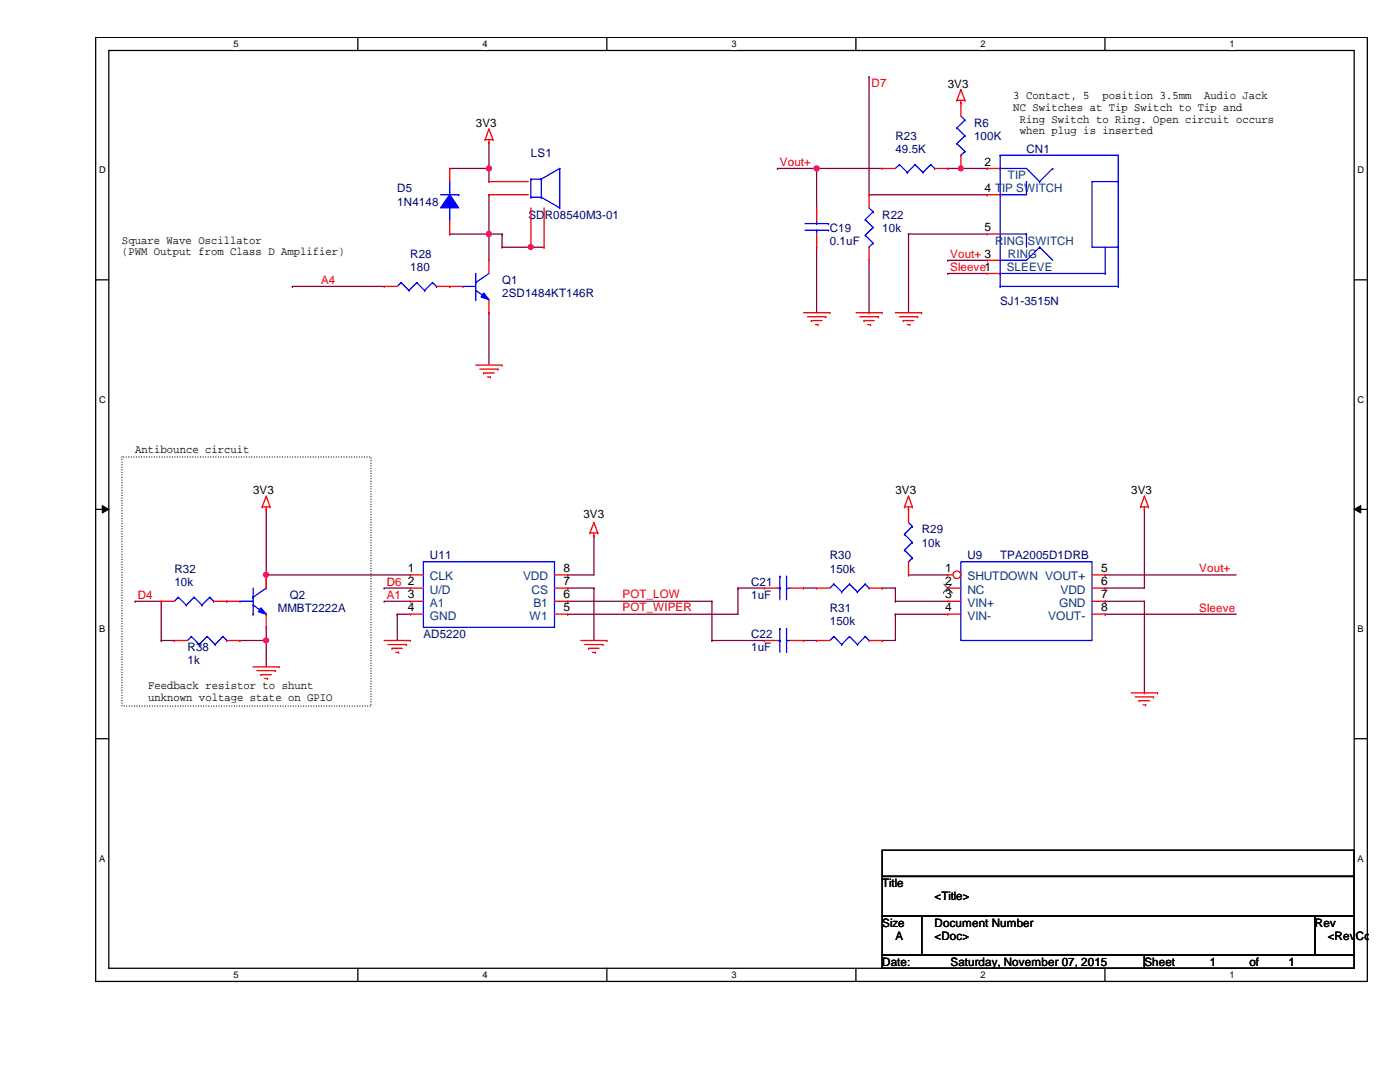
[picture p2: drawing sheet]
<svg xmlns="http://www.w3.org/2000/svg" width="279mm" height="216mm" viewBox="0 0 279 216" stroke-linecap="round" stroke-linejoin="round" font-family="sans-serif">
<path d="M19.1 7.5h253.8v188.3h-253.8zM21.7 10.1h248.6v183.1h-248.6z" fill="none" stroke="#000" stroke-width=".25"/>
<g fill="#fff">
<path d="M46.6 7.7h1v2.1h-1z"/>
<path d="M46.6 193.5h1v2.1h-1z"/>
</g>
<path d="M71.4 7.5v2.6M71.4 193.2v2.6" fill="none" stroke="#000" stroke-width=".25"/>
<g fill="#fff">
<path d="M96.3 7.7h1v2.1h-1z"/>
<path d="M96.3 193.5h1v2.1h-1z"/>
</g>
<path d="M121.1 7.5v2.6M121.1 193.2v2.6" fill="none" stroke="#000" stroke-width=".25"/>
<g fill="#fff">
<path d="M146 7.7h1v2.1h-1z"/>
<path d="M146 193.5h1v2.1h-1z"/>
</g>
<path d="M170.8 7.5v2.6M170.8 193.2v2.6" fill="none" stroke="#000" stroke-width=".25"/>
<g fill="#fff">
<path d="M195.7 7.7h1v2.1h-1z"/>
<path d="M195.7 193.5h1v2.1h-1z"/>
</g>
<path d="M220.5 7.5v2.6M220.5 193.2v2.6" fill="none" stroke="#000" stroke-width=".25"/>
<g fill="#fff">
<path d="M245.4 7.7h1v2.1h-1z"/>
<path d="M245.4 193.5h1v2.1h-1z"/>
<path d="M19.8 32.9h1.3v2.1h-1.3z"/>
<path d="M270.9 32.9h1.3v2.1h-1.3z"/>
<path d="M19.8 78.7h1.3v2.1h-1.3z"/>
<path d="M270.9 78.7h1.3v2.1h-1.3z"/>
</g>
<path d="M19.1 55.8h2.6M270.3 55.8h2.6" fill="none" stroke="#000" stroke-width=".25"/>
<g fill="#fff">
<path d="M19.8 124.5h1.2v2.1h-1.2z"/>
<path d="M270.9 124.5h1.3v2.1h-1.3z"/>
</g>
<path d="M19.1 101.6h2.6M270.3 101.6h2.6" fill="none" stroke="#000" stroke-width=".25"/>
<path d="M20.4 100.9l1.3 .7-1.3 .8zM270.3 101.6l1.3-.7v1.5z" fill="#000"/>
<path d="M20.4 100.9l1.3 .7-1.3 .8zM270.3 101.6l1.3-.7v1.5z" fill="none" stroke="#000" stroke-width=".2"/>
<g fill="#fff">
<path d="M19.8 170.3h1.2v2h-1.2z"/>
<path d="M270.9 170.3h1.3v2h-1.3z"/>
</g>
<path d="M19.1 147.4h2.6M270.3 147.4h2.6" fill="none" stroke="#000" stroke-width=".25"/>
<path d="M24.3 91.2h49.7v49.7h-49.7z" fill="none" stroke="#000" stroke-width=".25" stroke-dasharray="0 .5"/>
<path d="M89.7 33.6h.1M89.7 33.6h7.9M97.6 38.9h.1M97.6 33.6h.1M97.6 28.4h.1M97.6 28.4v7.8M97.6 38.9v13M89.7 46.7h.1M89.7 46.7h7.9M97.6 46.7h.1M97.6 62.4h.1M97.6 62.4v10.5" fill="none" stroke="#800040" stroke-width=".25"/>
<circle cx="97.6" cy="33.6" r=".51" fill="#f0f"/>
<circle cx="97.6" cy="33.6" r=".51" fill="none" stroke="#f0f" stroke-width=".25"/>
<g fill="none" stroke="#800040" stroke-width=".25">
<path d="M173.4 15.3h.1M173.4 15.3v23.6M155.2 33.6h.1M155.2 33.6h20.9M163 33.6h.1M58.3 57.1h.1M58.3 57.1h18.4M113.3 120h.1M113.3 120h28.8M142.1 120h.1M142.1 120v7.8M147.3 117.3h.1"/>
<path d="M147.3 117.3h5.2M160.4 117.3h.1M160.4 117.3h2.6M176.1 117.3h.1M176.1 117.3h2.6M178.7 117.3h.1M178.7 120h.1M178.7 120h10.4M178.7 117.3v2.7M181.3 114.7h.1M181.3 114.7h7.8M220.6 117.3h.1"/>
<path d="M220.6 120h.1M220.6 114.7h.1M220.6 114.7h26.1M220.6 120h7.8v18.3M228.4 101.6h.1M228.4 101.6v15.7h-7.8M142.1 127.8h.1M142.1 127.8h10.4M160.4 127.8h.1M160.4 127.8h2.6M176.1 127.8h.1M178.7 122.6h.1"/>
<path d="M178.7 122.6h10.4M178.7 122.6v5.2h-2.6M220.6 122.6h.1M220.6 122.6h26.1M228.4 138.3h.1"/>
</g>
<circle cx="163" cy="33.6" r=".51" fill="#f0f"/>
<circle cx="163" cy="33.6" r=".51" fill="none" stroke="#f0f" stroke-width=".25"/>
<path d="M163 33.6h.1M163 33.6v7.9M189.1 33.6h.1M189.1 33.6h7.9M197 33.6h.1" fill="none" stroke="#800040" stroke-width=".25"/>
<circle cx="191.7" cy="33.6" r=".5" fill="#f0f"/>
<circle cx="191.7" cy="33.6" r=".5" fill="none" stroke="#f0f" stroke-width=".25"/>
<g fill="none" stroke="#800040" stroke-width=".25">
<path d="M173.4 38.9h23.6M197 38.9h.1M97.6 46.7h.1M97.6 46.7h2.6M163 49.3h.1M163 49.3v13.1M173.4 51.9v10.5M181.3 46.7h.1M181.3 46.7h15.7M181.3 46.7v15.7M189.1 51.9h.1M189.1 54.6h.1"/>
<path d="M189.1 51.9h7.9M189.1 54.6h7.9M173.4 62.4h.1M76.7 120h.1M76.7 117.3h.1M76.7 120h5.2M76.7 117.3h5.2M113.3 114.7h.1M113.3 117.3h.1M113.3 117.3h5.2M118.5 106.9h.1M118.5 117.3h.1"/>
<path d="M118.5 106.9v7.8h-5.2M118.5 117.3v10.5M147.3 117.3h.1M147.3 117.3v5.3h-34M79.3 122.6h.1M79.3 122.6v5.2M79.3 122.6h2.6M113.3 122.6h.1"/>
</g>
<circle cx="97.6" cy="46.7" r=".51" fill="#f0f"/>
<circle cx="97.6" cy="46.7" r=".51" fill="none" stroke="#f0f" stroke-width=".25"/>
<path d="M100.2 49.3h.1M100.2 49.3h8.4M108.6 49.3h.1" fill="none" stroke="#800040" stroke-width=".25"/>
<circle cx="105.9" cy="49.3" r=".49" fill="#f0f"/>
<circle cx="105.9" cy="49.3" r=".49" fill="none" stroke="#f0f" stroke-width=".25"/>
<path d="M100.2 46.7h.1M100.2 46.7v2.6M53.1 127.8h.1M53.1 125.2v2.6" fill="none" stroke="#800040" stroke-width=".25"/>
<circle cx="53.1" cy="127.8" r=".5" fill="#f0f"/>
<circle cx="53.1" cy="127.8" r=".5" fill="none" stroke="#f0f" stroke-width=".25"/>
<path d="M27 120h.1M27 120h5.2M53.1 114.7h.1M53.1 101.6v13.1" fill="none" stroke="#800040" stroke-width=".25"/>
<circle cx="53.1" cy="114.7" r=".5" fill="#f0f"/>
<circle cx="53.1" cy="114.7" r=".5" fill="none" stroke="#f0f" stroke-width=".25"/>
<path d="M32.2 120v7.8M53.1 117.3h.1M81.9 114.7h.1M81.9 114.7h-28.8v2.6M32.2 127.8h.1M32.2 127.8h2.6M34.8 127.8h.1M47.9 127.8h.1M47.9 127.8h5.2M53.1 127.8h.1M53.1 127.8v5.3" fill="none" stroke="#800040" stroke-width=".25"/>
<g fill="none" stroke="#f00" stroke-width=".25">
<path d="M191.8 17.9h.1M191.8 17.9l-.8 2.1M191.8 17.9l.8 2.1M96.8 27.9h.1M96.8 27.9h1.6M97.6 28.4h.1M97.6 25.8h.1M97.6 36.2h.1M97.6 38.9h.1M97.6 27.9v.5M97.6 25.8l-.8 2.1M97.6 25.8l.8 2.1"/>
<path d="M97.6 36.2h7.9M97.6 38.9h7.9M98.4 27.9h.1M191 20h.1M191 20h1.6M191.8 20.5h.1M191.8 20v.5M192.6 20h.1M76.7 57.1h.1M76.7 57.1h2.6M87.1 57.1h2.6M89.7 57.1h.1"/>
<path d="M106 49.3h.1M106 41.5v7.8M108.6 49.3h.1M108.6 41.5v7.8M95 72.9h5.2M95.8 73.7h3.6M96.5 74.4h.1M96.5 74.4h2.1M97.3 75.2h.5M97.8 75.2h.1M99.4 73.7h.1M100.2 72.9h.1"/>
<path d="M160.4 62.4h5.2M161.2 63.2h3.6M161.9 64h.1M161.9 64h2.1M162.7 64.8h.5M163.2 64.8h.1M164.8 63.2h.1M165.6 62.4h.1M170.9 62.4h5.2M171.6 63.2h3.7M172.4 64h.1M172.4 64h2.1"/>
<path d="M173.2 64.8h.5M173.7 64.8h.1M175.3 63.2h.1M176.1 62.4h.1M178.7 62.4h5.2M179.5 63.2h3.6M180.3 64h.1M180.3 64h2.1M181.1 64.8h.5M181.6 64.8h.1M183.1 63.2h.1M183.9 62.4h.1"/>
<path d="M53.1 99h.1M53.1 99l-.8 2.1M53.1 99l.8 2.1M181.3 99h.1M181.3 99l-.8 2.1M181.3 99l.8 2.1M228.4 99h.1M228.4 99l-.8 2.1M228.4 99l.8 2.1M52.3 101.1h.1M52.3 101.1h1.6M53.1 101.6h.1"/>
<path d="M53.1 101.1v.5M53.9 101.1h.1M117.7 106.3h.1M117.7 106.3h1.6M118.5 106.9h.1M118.5 104.3h.1M118.5 106.3v.6M118.5 104.3l-.8 2M118.5 104.3l.8 2M119.3 106.3h.1M180.5 101.1h.1M180.5 101.1h1.6"/>
<path d="M181.3 101.6h.1M181.3 101.1v.5M182.1 101.1h.1M227.6 101.1h.1M227.6 101.1h1.6M228.4 101.6h.1M228.4 101.1v.5M229.2 101.1h.1M50.5 133.1h5.2M51.3 133.8h3.6M52.1 134.6h.1M52.1 134.6h2"/>
<path d="M52.8 135.4h.6M53.4 135.4h.1M54.9 133.8h.1M55.7 133.1h.1M76.7 127.8h5.2M77.4 128.6h3.7M78.2 129.4h.1M78.2 129.4h2.1M79 130.2h.5M79.5 130.2h.1M81.1 128.6h.1M81.9 127.8h.1"/>
<path d="M115.9 127.8h5.2M116.7 128.6h3.7M117.5 129.4h.1M117.5 129.4h2M118.2 130.2h.6M118.8 130.2h.1M120.4 128.6h.1M121.1 127.8h.1M225.8 138.3h5.2M226.6 139.1h3.6M227.3 139.8h.1M227.3 139.8h2.1"/>
<path d="M230.2 139.1h.1M231 138.3h.1M228.1 140.6h.5M228.6 140.6h.1"/>
</g>
<path d="M176.1 169.7h94.2v5.2h-94.2zM176.1 174.9h94.2v7.9h-94.2zM176.1 182.8h7.8v7.8h-7.8zM176.1 190.6h52.3v2.6h-52.3zM183.9 182.8h78.5v7.8h-78.5zM228.4 190.6h41.9v2.6h-41.9zM262.4 182.8h7.9v7.8h-7.9z" fill="none" stroke="#000" stroke-width=".25"/>
<g fill="none" stroke="#00f" stroke-width=".25">
<path d="M106 35.7h.1M106 39.4h.1M106 35.7h2M106 35.7v3.7M106 39.4h2M108 39.4h.1M108 35.7h.1M108 39.4l3.7 2.1M108 35.7v3.7M111.7 33.6h.1M111.7 33.6l-3.7 2.1M111.7 33.6v7.9"/>
<path d="M80.1 56.4h.1M80.1 56.4l-.8 .7M80.1 56.4l1.5 1.6M81.6 58h.1M83.2 56.4h.1M83.2 56.4l-1.6 1.6M83.2 56.4l1.6 1.6M84.8 58h.1M86.3 56.4h.1M86.3 56.4l-1.5 1.6M86.3 56.4l.8 .7M87.1 57.1h.1"/>
<path d="M111.7 41.5h.1M191.8 112.1h26.1v15.7h-26.1z"/>
</g>
<circle cx="191" cy="114.7" r=".75" fill="#fff"/>
<g fill="none" stroke="#f00" stroke-width=".25">
<path d="M173.4 38.9h.1M173.4 38.9v2.6M191.8 20.5h.1M191.8 33.6h.1M191.8 20.5v2.7M191.8 31v2.6M197 33.6h.1M197 38.9h.1M197 33.6h2.6M197 38.9h2.6M173.4 51.9h.1M173.4 49.3v2.6"/>
<path d="M197 54.6h.1M197 51.9h.1M197 46.7h.1M197 54.6h2.6M197 51.9h2.6M197 46.7h2.6M81.9 114.7h.1M81.9 117.3h.1M81.9 120h.1M81.9 114.7h2.6M81.9 117.3h2.6M81.9 120h2.6"/>
<path d="M110.7 114.7h2.6M110.7 117.3h2.6M110.7 120h2.6M113.3 120h.1M113.3 117.3h.1M113.3 114.7h.1M152.5 117.3h.1M152.5 117.3h2.7M157.8 117.3h2.6M160.4 117.3h.1M163 117.3h.1M163 117.3h2.6"/>
<path d="M173.4 117.3h2.7M176.1 117.3h.1M181.3 101.6h.1M181.3 114.7h.1M181.3 101.6v2.7M181.3 112.1v2.6M189.1 114.7h.1M189.1 117.3h.1M189.1 120h.1M189.1 114.7h1.1M189.1 117.3h2.7M189.1 120h2.7"/>
<path d="M217.9 114.7h2.7M217.9 117.3h2.7M217.9 120h2.7M220.6 114.7h.1M220.6 117.3h.1M220.6 120h.1M81.9 122.6h.1M81.9 122.6h2.6M110.7 122.6h2.6M113.3 122.6h.1M189.1 122.6h.1M189.1 122.6h2.7"/>
<path d="M217.9 122.6h2.7M220.6 122.6h.1"/>
<circle cx="191" cy="114.7" r=".75"/>
</g>
<path d="M188.3 118.2h.1M188.3 116.5l1.7 1.7M189.9 116.5l-1.6 1.7M190 118.2h.1" fill="none" stroke="#804000" stroke-width=".2"/>
<g fill="none" stroke="#00f" stroke-width=".25">
<path d="M87.9 38.9h3.7M89.7 36.2h.1M89.7 36.2v2.7M91.6 38.9h.1M191 25.5h.1M191 28.7h.1M191 25.5l1.6 1.6M191 28.7l1.6 1.5M191.8 31h.1M191.8 23.2l.8 .8M192.6 24h.1M192.6 27.1h.1"/>
<path d="M192.6 30.2h.1M192.6 24l-1.6 1.5M192.6 27.1l-1.6 1.6M192.6 30.2l-.8 .8M199.6 33.6h.1M199.6 38.9h.1M199.6 31h.1M199.6 33.6h5.3l2.6 2.6M199.6 31h23.6M199.6 31v26.1M204.9 36.2h.1M204.9 36.2v2.7h-5.3"/>
<path d="M207.5 36.2h.1M210.1 33.6h.1M210.1 33.6l-2.6 2.6M217.9 36.2h5.3v13.1h-5.3zM223.2 31h.1M223.2 31v26.1M89.7 41.5h.1M89.7 41.5v2.6M172.7 43.8h.1M172.7 46.9h.1M172.7 43.8l1.5 1.6M172.7 46.9l1.5 1.6"/>
<path d="M173.4 49.3h.1M173.4 41.5l.8 .7M174.2 42.2h.1M174.2 45.4h.1M174.2 48.5h.1M174.2 42.2l-1.5 1.6M174.2 45.4l-1.5 1.5M174.2 48.5l-.8 .8M199.6 54.6h.1M199.6 51.9h.1M199.6 46.7h.1M199.6 57.1h.1"/>
<path d="M199.6 54.6h21M199.6 46.7h5.3M199.6 57.1h23.6M204.9 46.7h.1M204.9 46.7v2.6M207.5 49.3h.1M207.5 49.3l2.6 2.6M207.5 49.3l-2.6 2.6h-5.3M220.6 54.6h.1M220.6 49.3v5.3M223.2 57.1h.1M84.5 112.1h26.2v13.1h-26.2z"/>
<path d="M155.2 117.3h.5M155.7 117.3h.1M155.7 115h.1M155.7 115v4.7M157 115h.1M157 117.3h.1M157 117.3h.8M157 115v4.7M166.4 116.5h.1M166.4 116.5l-.8 .8M166.4 116.5l1.6 1.6M168 118.1h.1"/>
<path d="M169.5 116.5h.1M169.5 116.5l-1.5 1.6M169.5 116.5l1.6 1.6M171.1 118.1h.1M172.7 116.5h.1M172.7 116.5l-1.6 1.6M172.7 116.5l.7 .8M173.4 117.3h.1M180.5 106.6h.1M180.5 109.8h.1M180.5 106.6l1.6 1.6M180.5 109.8l1.6 1.5"/>
<path d="M181.3 112.1h.1M181.3 104.3l.8 .7M182.1 105h.1M182.1 108.2h.1M182.1 111.3h.1M182.1 105l-1.6 1.6M182.1 108.2l-1.6 1.6M182.1 111.3l-.8 .8"/>
</g>
<path d="M89.7 38.9l1.9 2.6h-3.7z" fill-rule="evenodd" fill="#00f"/>
<g fill="none" stroke="#00f" stroke-width=".25">
<path d="M89.7 38.9l1.9 2.6h-3.7zM47.9 120h.1M47.9 120h2.6M50.5 119.2h.1M50.5 117.3v5.3M53.1 117.3l-2.6 1.9M50.5 122.6h.1M50.5 120.7l2.6 1.9M53.1 122.6h.1M166.4 127h.1M166.4 127l-.8 .8M166.4 127l1.6 1.6"/>
<path d="M168 128.6h.1M169.5 127h.1M169.5 127l-1.5 1.6M169.5 127l1.6 1.6M171.1 128.6h.1M172.7 127h.1M172.7 127l-1.6 1.6M172.7 127l.7 .8M173.4 127.8h.1"/>
</g>
<path d="M89.7 33.6h.1M89.7 33.6v2.6M89.7 46.7h.1M89.7 44.1v2.6M163 127.8h.1M163 127.8h2.6M173.4 127.8h2.7M176.1 127.8h.1" fill="none" stroke="#f00" stroke-width=".25"/>
<path d="M52.1 121.3l1 1.3-1.5-.6z" fill="#00f"/>
<g fill="none" stroke="#00f" stroke-width=".25">
<path d="M179.5 32.9h.1M179.5 32.9l-.8 .7M179.5 32.9l1.6 1.5M181.1 34.4h.1M182.6 32.9h.1M182.6 32.9l-1.5 1.5M182.6 32.9l1.6 1.5M184.2 34.4h.1M185.8 32.9h.1M185.8 32.9l-1.6 1.5M185.8 32.9l.7 .7M186.5 33.6h.1"/>
<path d="M92.4 57.1h.1M92.4 57.1h2.6M95 56.4h.1M95 59.8h.1M95 58l2.6 1.8M95 54.6v5.2M97.6 59.8h.1M97.6 54.6l-2.6 1.8M160.7 45.9h4.7M160.7 44.6h4.7M163 44.6h.1M163 45.9h.1"/>
<path d="M163 44.1v.5M163 45.9v.8M165.4 45.9h.1M165.4 44.6h.1M52.1 121.3l1 1.3-1.5-.6zM155.2 127.8h.5M155.7 127.8h.1M155.7 125.4h.1M155.7 125.4v4.8M157 125.4h.1M157 127.8h.1M157 127.8h.8"/>
<path d="M157 125.4v4.8"/>
</g>
<g fill="none" stroke="#f00" stroke-width=".25">
<path d="M176.1 33.6h.1M176.1 33.6h2.6M186.5 33.6h2.6M189.1 33.6h.1M163 41.5h.1M163 49.3h.1M163 41.5v2.6M163 46.7v2.6M45.3 120h.1M45.3 120h2.6M53.1 114.7h.1M53.1 114.7v2.6"/>
<path d="M53.1 125.2h.1M53.1 122.6v2.6M152.5 127.8h.1M152.5 127.8h2.7M157.8 127.8h2.6M160.4 127.8h.1"/>
</g>
<path d="M96.5 58.5l1.1 1.3-1.6-.5z" fill="#00f"/>
<g fill="none" stroke="#00f" stroke-width=".25">
<path d="M96.5 58.5l1.1 1.3-1.6-.5zM35.6 119.2h.1M35.6 119.2l-.8 .8M35.6 119.2l1.6 1.5M38.7 119.2h.1M38.7 119.2l-1.5 1.5M38.7 119.2l1.6 1.5M41.9 119.2h.1M41.9 119.2l-1.6 1.5M41.9 119.2l.7 .8M42.6 120h.1M37.2 120.7h.1"/>
<path d="M38.2 127h.1M38.2 127l-.8 .8M38.2 127l1.6 1.6M39.8 128.6h.1M40.3 120.7h.1M41.4 127h.1M41.4 127l-1.6 1.6M41.4 127l1.5 1.6M42.9 128.6h.1M44.5 127h.1M44.5 127l-1.6 1.6M44.5 127l.8 .8"/>
<path d="M45.3 127.8h.1"/>
</g>
<g fill="none" stroke="#f00" stroke-width=".25">
<path d="M89.7 57.1h.1M89.7 57.1h2.7M97.6 51.9h.1M97.6 51.9v2.7M97.6 59.8v2.6M97.6 62.4h.1M32.2 120h.1M32.2 120h2.6M42.6 120h2.7M45.3 120h.1M34.8 127.8h.1M34.8 127.8h2.6"/>
<path d="M45.3 127.8h2.6M47.9 127.8h.1"/>
</g>
<circle cx="97.6" cy="33.6" r=".51" fill="#f0f"/>
<circle cx="97.6" cy="33.6" r=".51" fill="none" stroke="#f0f" stroke-width=".25"/>
<circle cx="163" cy="33.6" r=".51" fill="#f0f"/>
<circle cx="163" cy="33.6" r=".51" fill="none" stroke="#f0f" stroke-width=".25"/>
<circle cx="191.7" cy="33.6" r=".5" fill="#f0f"/>
<circle cx="191.7" cy="33.6" r=".5" fill="none" stroke="#f0f" stroke-width=".25"/>
<circle cx="97.6" cy="46.7" r=".51" fill="#f0f"/>
<circle cx="97.6" cy="46.7" r=".51" fill="none" stroke="#f0f" stroke-width=".25"/>
<circle cx="105.9" cy="49.3" r=".49" fill="#f0f"/>
<circle cx="105.9" cy="49.3" r=".49" fill="none" stroke="#f0f" stroke-width=".25"/>
<circle cx="53.1" cy="127.8" r=".5" fill="#f0f"/>
<circle cx="53.1" cy="127.8" r=".5" fill="none" stroke="#f0f" stroke-width=".25"/>
<circle cx="53.1" cy="114.7" r=".5" fill="#f0f"/>
<circle cx="53.1" cy="114.7" r=".5" fill="none" stroke="#f0f" stroke-width=".25"/>
<g font-size="2.4">
<text x="196.5" y="33.1">2</text>
<text x="196.5" y="38.3">4 TIP SWITCH</text>
<text x="196.5" y="46.1">5</text>
<text x="81.4" y="114.2">1</text>
<text x="81.4" y="116.8">2</text>
<text x="81.4" y="119.4">3</text>
<text x="112.5" y="119.4">6</text>
<text x="112.5" y="116.8">7</text>
<text x="112.5" y="114.2">8</text>
<text x="188.6" y="114.2">1</text>
<text x="188.6" y="116.8">2</text>
<text x="188.6" y="119.4">3</text>
<text x="219.8" y="114.2">5</text>
<text x="219.8" y="116.8">6</text>
<text x="219.8" y="119.4">7</text>
<text x="81.4" y="122">4</text>
<text x="112.5" y="122">5</text>
<text x="188.6" y="122">4</text>
<text x="219.8" y="122">8</text>
</g>
<g font-size="2.4" fill="#004080">
<text x="85.8" y="115.8">CLK</text>
<text x="85.8" y="118.4">U/D</text>
<text x="104.4" y="115.8">VDD</text>
<text x="106.1" y="118.4">CS</text>
<text x="193.1" y="115.8">SHUTDOWN VOUT+</text>
<text x="193.1" y="118.4">NC</text>
<text x="211.7" y="118.4">VDD</text>
<text x="85.8" y="121.1">A1</text>
<text x="85.8" y="123.7">GND</text>
<text x="105.7" y="123.7">W1</text>
<text x="106.5" y="121.1">B1</text>
<text x="193.1" y="121.1">VIN+</text>
<text x="193.1" y="123.7">VIN-</text>
<text x="209.2" y="123.7">VOUT-</text>
<text x="211.4" y="121.1">GND</text>
</g>
<g font-size="2.3" fill="#f00">
<text x="173.9" y="17.4">D7</text>
<text x="155.7" y="33.1">Vout+</text>
<text x="189.7" y="51.4">Vout+ 3</text>
<text x="64.1" y="56.6">A4</text>
<text x="189.7" y="54.1">Sleeve1</text>
<text x="27.5" y="119.5">D4</text>
<text x="77.2" y="119.5">A1</text>
<text x="77.2" y="116.8">D6</text>
<text x="124.2" y="119.3">POT_LOW</text>
<text x="239.4" y="114.2">Vout+</text>
<text x="124.2" y="121.8">POT_WIPER</text>
<text x="239.4" y="122">Sleeve</text>
</g>
<g font-size="2.3">
<text x="189.1" y="17.5">3V3</text>
<text x="202.2" y="19.8">3 Contact, 5</text>
<text x="202.2" y="22.1">NC Switches at Tip Switch to Tip and</text>
<text x="220" y="19.8">position 3.5mm</text>
<text x="240.3" y="19.8">Audio Jack</text>
<text x="95" y="25.3">3V3</text>
<text x="203.5" y="24.5">Ring Switch to Ring. Open circuit occurs</text>
<text x="203.5" y="26.8">when plug is inserted</text>
<text x="24.3" y="48.6">Square Wave Oscillator</text>
<text x="24.3" y="50.9">(PWM Output from Class D Amplifier)</text>
<text x="27" y="90.5">Antibounce circuit</text>
<text x="50.5" y="98.6">3V3</text>
<text x="178.7" y="98.6">3V3</text>
<text x="225.8" y="98.6">3V3</text>
<text x="116.4" y="103.3">3V3</text>
<text x="29.5" y="137.5">Feedback resistor to shunt</text>
<text x="29.5" y="139.9">unknown voltage state on GPIO</text>
<text x="176.1" y="177">Title</text>
<text x="186.5" y="179.7">&lt;Title&gt;</text>
<text x="176.1" y="184.9">Size</text>
<text x="186.5" y="184.9">Document Number</text>
<text x="262.4" y="184.9">Rev</text>
<text x="178.7" y="187.5">A</text>
<text x="186.5" y="187.5">&lt;Doc&gt;</text>
<text x="265" y="187.5">&lt;RevCo</text>
<text x="176.1" y="192.7">Date:</text>
<text x="189.7" y="192.7">Saturday, November 07, 2015</text>
<text x="228.4" y="192.7">Sheet</text>
<text x="241.5" y="192.7">1</text>
<text x="249.3" y="192.7">of</text>
<text x="257.2" y="192.7">1</text>
</g>
<g font-size="2.3" fill="#000080">
<text x="178.7" y="27.9">R23</text>
<text x="194.4" y="25.3">R6</text>
<text x="194.4" y="27.9">100K</text>
<text x="106" y="31.3">LS1</text>
<text x="178.7" y="30.6">49.5K</text>
<text x="204.9" y="30.6">CN1</text>
<text x="79.3" y="38.4">D5</text>
<text x="79.3" y="41">1N4148</text>
<text x="105.5" y="43.6">SDR08540M3-01</text>
<text x="165.6" y="46.2">C19</text>
<text x="176.1" y="43.6">R22</text>
<text x="176.1" y="46.2">10k</text>
<text x="81.9" y="51.5">R28</text>
<text x="165.6" y="48.9">0.1uF</text>
<text x="81.9" y="54.1">180</text>
<text x="100.2" y="56.7">Q1</text>
<text x="100.2" y="59.3">2SD1484KT146R</text>
<text x="199.6" y="60.9">SJ1-3515N</text>
<text x="183.9" y="106.4">R29</text>
<text x="85.8" y="111.6">U11</text>
<text x="165.6" y="111.6">R30</text>
<text x="183.9" y="109.1">10k</text>
<text x="193.1" y="111.6">U9</text>
<text x="199.6" y="111.6">TPA2005D1DRB</text>
<text x="34.8" y="114.3">R32</text>
<text x="34.8" y="116.9">10k</text>
<text x="57.8" y="119.5">Q2</text>
<text x="149.9" y="116.9">C21</text>
<text x="149.9" y="119.5">1uF</text>
<text x="165.6" y="114.3">150k</text>
<text x="55.5" y="122.1">MMBT2222A</text>
<text x="165.6" y="122.1">R31</text>
<text x="165.6" y="124.7">150k</text>
<text x="37.4" y="130">R38</text>
<text x="84.5" y="127.3">AD5220</text>
<text x="149.9" y="127.3">C22</text>
<text x="149.9" y="130">1uF</text>
<text x="37.4" y="132.6">1k</text>
</g>
<g font-size="2.3" fill="#004080">
<text x="201.2" y="35.8">TIP</text>
<text x="198.6" y="48.9">RING SWITCH</text>
<text x="201.2" y="51.5">RING</text>
<text x="200.9" y="54.1">SLEEVE</text>
</g>
<g font-size="1.9">
<text x="46.6" y="9.4">5</text>
<text x="96.3" y="9.4">4</text>
<text x="146" y="9.4">3</text>
<text x="195.7" y="9.4">2</text>
<text x="245.4" y="9.4">1</text>
<text x="19.8" y="34.6">D</text>
<text x="270.9" y="34.6">D</text>
<text x="19.8" y="80.3">C</text>
<text x="270.9" y="80.3">C</text>
<text x="19.8" y="126.2">B</text>
<text x="270.9" y="126.2">B</text>
<text x="19.8" y="171.9">A</text>
<text x="270.9" y="171.9">A</text>
<text x="46.6" y="195.2">5</text>
<text x="96.3" y="195.2">4</text>
<text x="146" y="195.2">3</text>
<text x="195.7" y="195.2">2</text>
<text x="245.4" y="195.2">1</text>
</g>
</svg>
